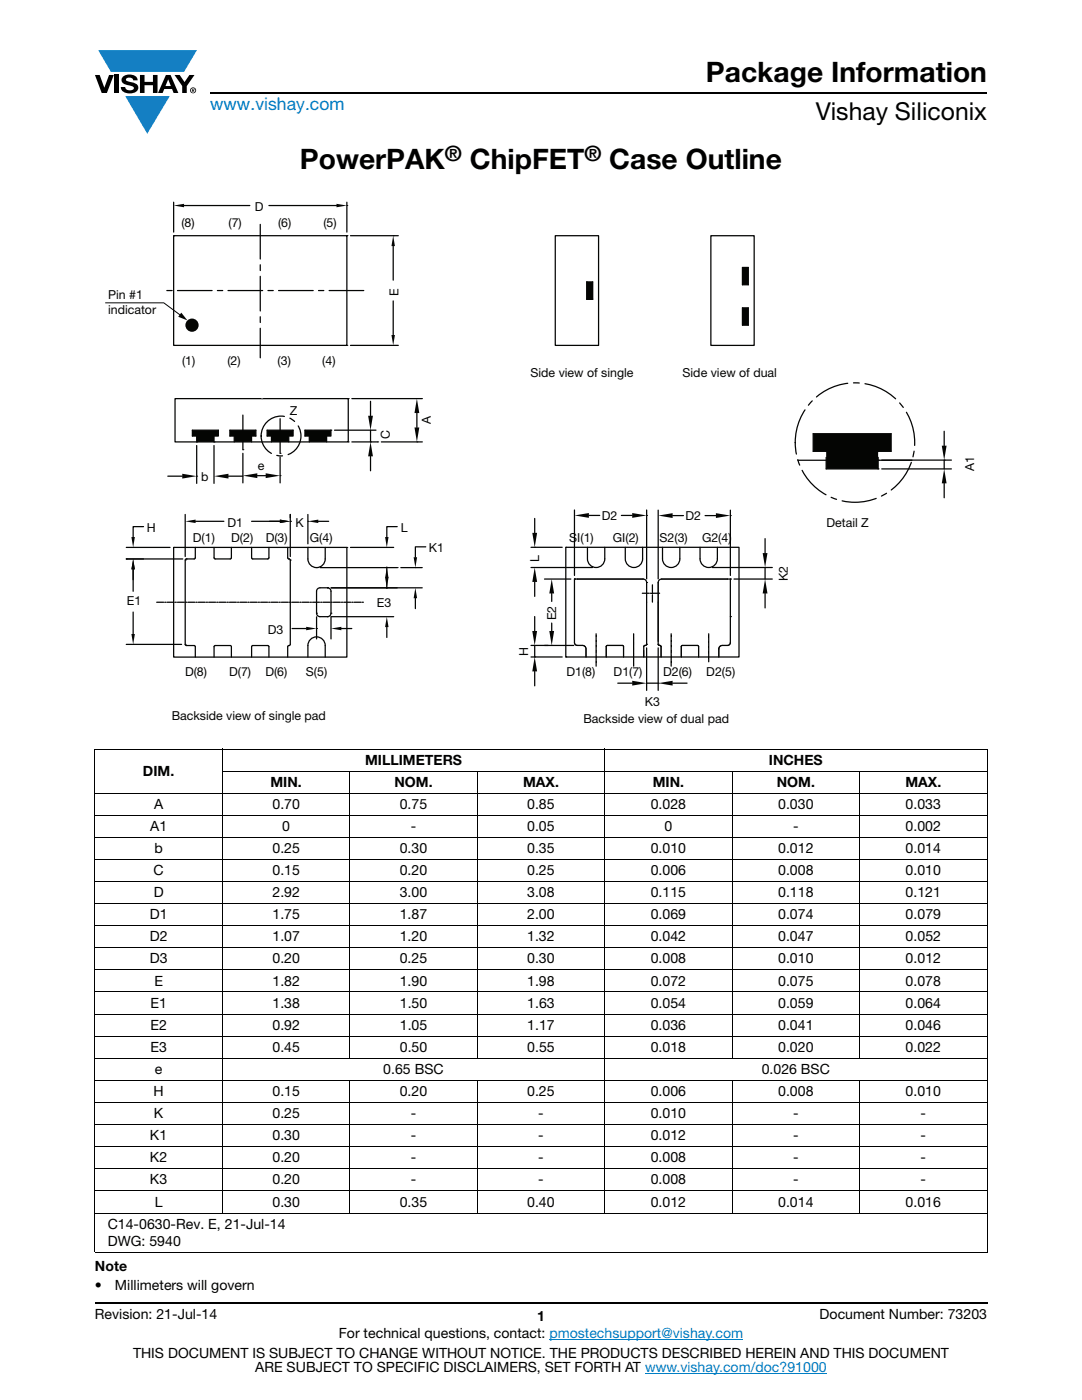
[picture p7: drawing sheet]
<svg xmlns="http://www.w3.org/2000/svg" width="216mm" height="279mm" viewBox="0 0 216 279" stroke-linecap="round" stroke-linejoin="round" font-family="sans-serif">
<g fill="#147fc3">
<path d="M19.6 10h19.7l-2.6 4.3h-1.1h-13.5z"/>
<path d="M25 19.2h8.9l-4.5 7.5z"/>
</g>
<g fill="#000">
<path d="M18.9 15h1l.9 2.5 1-2.5h.9l-1.4 3.6h-1zM22.9 15h.9v3.6h-.9zM24.6 15.3a2.1 2.1 0 0 1 2.8 .3l.1 .4h-.9a.79 .79 0 0 0-.7-.5 .79 .79 0 0 0-.8 .4l.3 .3 1 .2a1.08 1.08 0 0 1 1.2 1 1.08 1.08 0 0 1-1.1 1.2 1.73 1.73 0 0 1-2.4-1.2h.9a.96 .96 0 0 0 .8 .6 .96 .96 0 0 0 .9-.4 1.31 1.31 0 0 0-1.2-.6 1.03 1.03 0 0 1-1.1-.6 1.03 1.03 0 0 1 .2-1.1zM27.9 15h.9v1.3h1.7v-1.3h.9v3.6h-.9v-1.6h-1.7v1.6h-.9zM34.8 15h1.1l.9 1.4 1-1.4h1l-1.5 2.2v1.4h-.9v-1.4z"/>
<path d="M33.6 15.9l.5 1.3h-1.1zM33.1 15l-1.6 3.6h1l.3-.8h1.5l.3 .8h1l-1.6-3.6z"/>
<path d="M38.4 17.8h.2v.2h-.2zM38.3 17.7v.7h.1v-.3l.4 .3-.2-.3 .2-.2-.1-.2z"/>
<path d="M38.1 18a.46 .46 0 0 1 .9 0 .46 .46 0 0 1-.9 0zM37.9 18a.6 .6 0 0 0 1.2 0 .6 .6 0 0 0-1.2 0z"/>
</g>
<path d="M42 18.6h155M18.9 260h178.1" fill="none" stroke="#000" stroke-width=".36"/>
<path d="M109.6 267.3h38.7M128.7 274h36.3" fill="none" stroke="#007ec4" stroke-width=".2"/>
<g fill="none" stroke="#000" stroke-width=".2">
<path d="M18.9 149.5h178.1M18.9 158.3h178.1M18.9 149.6v8.6M18.9 158.4v91.5M44.3 153.9h152.7M44.4 149.4v92.8M69.8 153.8v57.5M95.2 153.8v57.5M120.7 149.4v92.8M146.1 153.8v57.5M171.5 153.8v57.5M197 149.6v8.6"/>
<path d="M197 158.4v91.5M18.9 162.7h178.1M18.9 167.1h178.1M18.9 171.5h178.1M18.9 175.9h178.1M18.9 180.3h178.1M18.9 184.7h178.1M18.9 189.2h178.1M18.9 193.6h178.1M18.9 198h178.1M18.9 202.4h178.1M18.9 206.8h178.1"/>
<path d="M18.9 211.2h178.1M18.9 215.6h178.1M69.8 215.5v26.7M95.2 215.5v26.7M146.1 215.5v26.7M171.5 215.5v26.7M18.9 220h178.1M18.9 224.4h178.1M18.9 228.9h178.1M18.9 233.3h178.1M18.9 237.7h178.1M18.9 242.1h178.1"/>
<path d="M18.9 250h178.1"/>
</g>
<path d="M21 40h173.9v104.8h-173.9z" fill="#fff"/>
<g fill="none" stroke="#040503" stroke-width=".25">
<path d="M34.7 47h34.5v21.9h-34.5zM110.8 47h8.6v21.9h-8.6zM117.1 56.3h1.2v3.4h-1.2zM34.7 109.2h34.5v21.9h-34.5zM39 109.2l-.1 2.3h-1.7l-.2 .3v16.8l.2 .2 1.7 .1 .1 2.2M42.7 109.2v2.1l.2 .2h3.2l.1-2.3M50.2 109.2v2.1l.2 .2h3.2l.1-2.3M57.4 109.2v2.1l.5 .5v16.8l-.5 .5v2M61.4 109.2v2.3a1.73 1.73 0 0 0 1.8 1.8 1.73 1.73 0 0 0 1.7-1.8v-2.3M63.4 117.5l.5-.2h1.5a.69 .69 0 0 1 .6 .7v4.4a.69 .69 0 0 1-.6 .7h-1.5a.69 .69 0 0 1-.7-.7v-4.4zM42.7 131.1v-2l.2-.3 3.2 .1 .1 2.2M50.2 131.1v-2l.2-.3 3.2 .1 .1 2.2"/>
<path d="M61.4 131.1v-2.3a1.73 1.73 0 0 1 1.8-1.7 1.73 1.73 0 0 1 1.7 1.7v2.3"/>
</g>
<path d="M31.3 120.2h41.3" fill="none" stroke="#040503" stroke-width=".25" stroke-dasharray="1.4 .2 .2 .2"/>
<path d="M72.6 58h-39.9" fill="none" stroke="#040503" stroke-width=".25" stroke-dasharray="6.9 1.1 1.1 1.1"/>
<path d="M51.9 44.8v26.6" fill="none" stroke="#040503" stroke-width=".25" stroke-dasharray="6.9 1.2 1.2 1.2"/>
<path d="M117.1 56.3h1.2v3.4h-1.2z" fill="#040503"/>
<path d="M34.7 40.4v5.9M36.7 41h13.2M53.7 41h13.4M69.2 40.4v5.9" fill="none" stroke="#040503" stroke-width=".25"/>
<g fill="#040503">
<path d="M34.7 41l2-.3v.7z"/>
<path d="M67.1 40.7l2.1 .3-2.1 .4z"/>
</g>
<path d="M34.7 47h.1M69.2 47h.1M69.2 41h.1" fill="none" stroke="#040503" stroke-width=".2"/>
<path d="M69.9 47h9.6M78.5 49.1v6.8M69.9 68.9h9.6M78.5 60.1v6.8" fill="none" stroke="#040503" stroke-width=".25"/>
<g fill="#040503">
<path d="M78.1 66.9h.7l-.3 2z"/>
<path d="M78.5 47l.3 2.1h-.7z"/>
</g>
<path d="M69.2 47h.1M78.5 47h.1M69.2 68.9h.1" fill="none" stroke="#040503" stroke-width=".2"/>
<path d="M25.2 111.6h11.3M25.2 109.2h8.7M26.6 113.6v2.1M28.6 105.1h-2v2.1" fill="none" stroke="#040503" stroke-width=".25"/>
<g fill="#040503">
<path d="M26.6 111.6l.3 2h-.7z"/>
<path d="M26.2 107.2h.7l-.3 2z"/>
</g>
<path d="M26.6 109.2h.1M34.7 109.2h.1M37.2 111.6h.1" fill="none" stroke="#040503" stroke-width=".2"/>
<path d="M25.2 111.6h3.4M26.6 113.6v4.4M25.2 128.6h11M26.6 122.2v4.3" fill="none" stroke="#040503" stroke-width=".25"/>
<g fill="#040503">
<path d="M26.6 111.6l.3 2h-.7z"/>
<path d="M26.2 126.5h.7l-.3 2.1z"/>
</g>
<path d="M25.2 111.6h.1M26.6 128.6h.1M37 128.6h.1" fill="none" stroke="#040503" stroke-width=".2"/>
<path d="M37 102.7v8.4M39 104h5.7M50.2 104h5.6M57.9 102.7v8.4" fill="none" stroke="#040503" stroke-width=".25"/>
<g fill="#040503">
<path d="M37 104l2-.3v.7z"/>
<path d="M55.8 103.7l2.1 .3-2.1 .4z"/>
</g>
<path d="M37 111.8h.1M57.9 111.8h.1M57.9 104h.1" fill="none" stroke="#040503" stroke-width=".2"/>
<path d="M53.8 104h2M57.9 102.7v.6M61.4 102.7v5.8M63.5 104h2.1" fill="none" stroke="#040503" stroke-width=".25"/>
<g fill="#040503">
<path d="M55.8 103.7l2.1 .3-2.1 .4z"/>
<path d="M61.4 104l2.1-.3v.7z"/>
</g>
<path d="M57.9 104h.1M61.4 109.2h.1M61.4 104h.1" fill="none" stroke="#040503" stroke-width=".2"/>
<path d="M63.9 113.3h15.4M69.9 109.2h8.7M77.2 115.4v2M79.3 105.1h-2.1v2.1" fill="none" stroke="#040503" stroke-width=".25"/>
<g fill="#040503">
<path d="M77.2 113.3l.3 2.1h-.7z"/>
<path d="M76.8 107.2h.7l-.3 2z"/>
</g>
<path d="M63.2 113.3h.1M69.2 109.2h.1M77.2 109.2h.1" fill="none" stroke="#040503" stroke-width=".2"/>
<path d="M66.1 117.3h18.2M80 113.3h4.3M82.9 119.4v2.1M85 109.1h-2.1v2.1" fill="none" stroke="#040503" stroke-width=".25"/>
<g fill="#040503">
<path d="M82.9 117.3l.3 2.1h-.7z"/>
<path d="M82.5 111.2h.7l-.3 2.1z"/>
</g>
<path d="M65.4 117.3h.1M79.3 113.3h.1M82.9 113.3h.1" fill="none" stroke="#040503" stroke-width=".2"/>
<path d="M66.1 117.3h13.2M77.2 113.2v2M66.1 123.1h12.5M77.2 125.1v2.1" fill="none" stroke="#040503" stroke-width=".25"/>
<g fill="#040503">
<path d="M77.2 123.1l.3 2h-.7z"/>
<path d="M76.8 115.2h.7l-.3 2.1z"/>
</g>
<path d="M65.4 117.3h.1M77.2 117.3h.1M65.4 123.1h.1" fill="none" stroke="#040503" stroke-width=".2"/>
<path d="M58.3 125.4h2.8M63.2 123.1v4.4M66 123.1v4.4M68.1 125.4h2.1" fill="none" stroke="#040503" stroke-width=".25"/>
<g fill="#040503">
<path d="M66 125.4l2.1-.3v.7z"/>
<path d="M61.1 125.1l2.1 .3-2.1 .4z"/>
</g>
<path d="M115.2 115.6h13.1M131.3 116.3v3.9M132 115.6h13.2M63.2 122.4h.1M63.2 125.4h.1M66 122.4h.1M121 131.1v-2.1l.2-.2 3.2 .1v2.2M128.5 129.8v1.3M129 128.6l-.5 .4M131.3 128.6l.6 .4v2.1M135.9 131.1v-2.1l.3-.2 3.1 .1 .1 2.2M145.7 128.2a.58 .58 0 0 1-.5 .6h-1.1a.69 .69 0 0 0-.7 .7v1.6" fill="none" stroke="#040503" stroke-width=".2"/>
<g fill="none" stroke="#040503" stroke-width=".25">
<path d="M34.9 79.6h34.6v8.6h-34.6zM39.2 87h-.8v-1.1h5.2v1.1h-.9M51.1 85.9h-5.2v1.1h.8M51.1 85.9v1.1h-.9M54.2 87h-.9v-1.1h5.2v1.1h-.9M61.7 87h-.8v-1.1h5.1v1.1h-.8M112.9 109.2h34.6v21.9h-34.6zM115.2 115.6h13.1a.69 .69 0 0 1 .7 .7v12.3l-.5 .4v2.1M117.2 109.2v2.3a1.73 1.73 0 0 0 1.7 1.8 1.73 1.73 0 0 0 1.8-1.8v-2.3M124.8 109.2v2.3a1.73 1.73 0 0 0 1.7 1.8 1.73 1.73 0 0 0 1.7-1.8v-2.3M132.2 109.2v2.3a1.73 1.73 0 0 0 1.7 1.8 1.73 1.73 0 0 0 1.8-1.8v-2.3M139.7 109.2v2.3a1.73 1.73 0 0 0 1.7 1.8 1.73 1.73 0 0 0 1.7-1.8"/>
<path d="M143.1 109.2v2.3M121 131.1v-2.2l3.2-.1 .2 .2v2.1M131.9 131.1v-2.1l-.6-.4v-12.3a.69 .69 0 0 1 .7-.7h13.7v12.6a.57 .57 0 0 1-.5 .6h-1.1a.69 .69 0 0 0-.7 .7v1.6M135.9 131.1v-2.1l.3-.2 3.1 .1 .1 2.2M145.7 123.1h.1"/>
</g>
<path d="M118.9 133v-6.5M126.4 133v-6.5M133.9 133v-6.5M141.4 132.1v-5.6" fill="none" stroke="#040503" stroke-width=".25" stroke-dasharray=".7 .1 .1 .1"/>
<path d="M131.6 118.4h-3.4M130.2 120.2v-3.5" fill="none" stroke="#040503" stroke-width=".25" stroke-dasharray="1.4 .2 .2 .2"/>
<path d="M39.2 88.2v-1.2M42.7 88.2v-1.2M46.7 88.2v-1.2M50.2 88.2v-1.2M54.2 88.2v-1.2M57.6 88.2v-1.2M61.7 88.2v-1.2M65.2 88.2v-1.2" fill="none" stroke="#040503" stroke-width=".25" stroke-dasharray="2.3 1.2"/>
<path d="M60.9 85.9v1.1h.8v1.2h3.5v-1.2h.8v-1.1zM53.3 85.9v1.1h.9v1.2h3.4v-1.2h.9v-1.1zM45.9 85.9v1.1h.8v1.2h3.5v-1.2h.9v-1.1zM38.4 85.9v1.1h.8v1.2h3.5v-1.2h.9v-1.1z" fill-rule="evenodd" fill="#040503"/>
<path d="M141.8 47h8.7v21.9h-8.7zM148.1 53.4h1.2v3.4h-1.2zM148.1 61.4h1.2v3.5h-1.2zM115.2 115.6h-.6v12.6a.58 .58 0 0 0 .6 .6h1a.69 .69 0 0 1 .7 .7v1.6" fill="none" stroke="#040503" stroke-width=".25"/>
<path d="M114.6 128.2a.58 .58 0 0 0 .6 .6h1a.69 .69 0 0 1 .7 .7v1.6" fill="none" stroke="#040503" stroke-width=".2"/>
<path d="M148.1 61.4v3.5h1.2v-3.5zM148.1 53.4v3.4h1.2v-3.4z" fill-rule="evenodd" fill="#040503"/>
<path d="M52.2 79.6h.1" fill="none" stroke="#ee1f23" stroke-width=".25" stroke-dasharray="6.9 1.2 1.2 1.2"/>
<g fill="none" stroke="#040503" stroke-width=".25" stroke-dasharray="6.9 1.2 1.2 1.2">
<circle cx="56.1" cy="87" r="4"/>
<circle cx="170.6" cy="88.3" r="11.9"/>
</g>
<path d="M159.2 91.9h22.8M164.9 93.6h10.3M164.9 90.1h-2.6v-3.5h15.5v3.5h-2.6" fill="none" stroke="#040503" stroke-width=".25"/>
<path d="M164.9 93.6v-3.5M175.2 93.6v-3.5" fill="none" stroke="#040503" stroke-width=".25" stroke-dasharray="2.3 1.2"/>
<path d="M162.3 86.6v3.5h2.6v1.8h10.3v-1.8h2.6v-3.5zM164.9 91.9v1.7h10.3v-1.7z" fill-rule="evenodd" fill="#040503"/>
<path d="M66.8 85.9h8.2M70.2 88.2h5.2M73.9 80.1v2.9M73.9 91.1v2.9M73.9 85.9v2.3" fill="none" stroke="#040503" stroke-width=".25"/>
<g fill="#040503">
<path d="M73.5 83h.9l-.5 2.9z"/>
<path d="M73.9 88.2l.5 2.9h-.9z"/>
</g>
<path d="M66 85.9h.1M69.5 88.2h.1M73.9 88.2h.1" fill="none" stroke="#040503" stroke-width=".2"/>
<path d="M70.2 79.6h14.1M76.1 88.2h8.2M83.2 82.4v2.9" fill="none" stroke="#040503" stroke-width=".25"/>
<g fill="#040503">
<path d="M83.2 79.6l.5 2.8h-1z"/>
<path d="M82.7 85.3h1l-.5 2.9z"/>
</g>
<path d="M69.5 79.6h.1M75.4 88.2h.1M83.2 88.2h.1" fill="none" stroke="#040503" stroke-width=".2"/>
<path d="M33.5 95h2.9M39.2 88.9v7.6M42.7 88.9v7.6M45.6 95h2.9" fill="none" stroke="#040503" stroke-width=".25"/>
<g fill="#040503">
<path d="M42.7 95l2.9-.5v1z"/>
<path d="M36.4 94.5l2.8 .5-2.8 .5z"/>
</g>
<path d="M39.2 88.2h.1M39.2 95h.1M42.7 88.2h.1" fill="none" stroke="#040503" stroke-width=".2"/>
<path d="M48.5 89.8v-7.4M55.9 90.5v-8" fill="none" stroke="#040503" stroke-width=".25" stroke-dasharray="6.9 1.2 1.2 1.2"/>
<path d="M48.5 90.5v5.9M51.3 94.9h1.7M55.9 91.2v5.2" fill="none" stroke="#040503" stroke-width=".25"/>
<g fill="#040503">
<path d="M48.5 94.9l2.8-.4v.9z"/>
<path d="M53 94.5l2.9 .4-2.9 .5z"/>
</g>
<path d="M48.5 89.8h.1M55.9 90.5h.1M55.9 94.9h.1" fill="none" stroke="#040503" stroke-width=".2"/>
<path d="M175.9 93.6h13.9M175.9 91.8h13.9M188.4 86.1v2.8M188.4 96.5v2.8M188.4 91.8v1.8" fill="none" stroke="#040503" stroke-width=".25"/>
<g fill="#040503">
<path d="M188.4 93.6l.5 2.9h-1z"/>
<path d="M187.9 88.9h1l-.5 2.9z"/>
</g>
<path d="M175.2 93.6h.1M175.2 91.8h.1M188.4 91.8h.1" fill="none" stroke="#040503" stroke-width=".2"/>
<path d="M114.6 101.8v13M117.5 102.9h2.2M124 102.9h2.1M129 101.8v13.7" fill="none" stroke="#040503" stroke-width=".25"/>
<g fill="#040503">
<path d="M114.6 102.9l2.9-.5v.9z"/>
<path d="M126.1 102.4l2.9 .5-2.9 .4z"/>
</g>
<path d="M114.6 115.6h.1M129 116.3h.1M129 102.9h.1" fill="none" stroke="#040503" stroke-width=".2"/>
<path d="M131.3 101.8v13.7M134.2 102.9h2.2M140.7 102.9h2.2M145.7 101.8v13" fill="none" stroke="#040503" stroke-width=".25"/>
<g fill="#040503">
<path d="M131.3 102.9l2.9-.5v1z"/>
<path d="M142.9 102.4l2.8 .5-2.8 .5z"/>
</g>
<path d="M145.7 115.6h.1M145.7 102.9h.1" fill="none" stroke="#040503" stroke-width=".2"/>
<path d="M123.3 136.3h2.8M129 129.3v8.5M129 136.3h2.3M131.3 129.3v8.5M134.2 136.3h2.9" fill="none" stroke="#040503" stroke-width=".25"/>
<g fill="#040503">
<path d="M126.1 135.9l2.9 .4-2.9 .5z"/>
<path d="M131.3 136.3l2.9-.4v.9z"/>
</g>
<path d="M129 128.6h.1M131.3 128.6h.1M131.3 136.3h.1" fill="none" stroke="#040503" stroke-width=".2"/>
<path d="M106 109.2h6.2M106 113.3h12.2M106.7 103.5v2.8M106.7 116.1v2.9" fill="none" stroke="#040503" stroke-width=".25"/>
<g fill="#040503">
<path d="M106.7 113.3l.5 2.8h-1z"/>
<path d="M106.2 106.3h1l-.5 2.9z"/>
</g>
<path d="M106.7 109.2h.1M112.9 109.2h.1M118.9 113.3h.1" fill="none" stroke="#040503" stroke-width=".2"/>
<path d="M108.6 115.6h5.3M110.1 118.4v1.6M108.6 128.8h5.9M110.1 124.3v1.6" fill="none" stroke="#040503" stroke-width=".25"/>
<g fill="#040503">
<path d="M110.1 115.6l.5 2.8h-1z"/>
<path d="M109.6 125.9h1l-.5 2.9z"/>
</g>
<path d="M114.6 115.6h.1M110.1 128.8h.1M115.2 128.8h.1" fill="none" stroke="#040503" stroke-width=".2"/>
<path d="M106 131.1h6.2M106 128.8h3.4M106.7 123v2.9M106.7 134v2.9M106.7 128.8v2.3" fill="none" stroke="#040503" stroke-width=".25"/>
<g fill="#040503">
<path d="M106.2 125.9h1l-.5 2.9z"/>
<path d="M106.7 131.1l.5 2.9h-1z"/>
</g>
<path d="M106.7 131.1h.1M110.1 128.8h.1M112.9 131.1h.1" fill="none" stroke="#040503" stroke-width=".2"/>
<path d="M142.1 113.3h12M146.5 115.6h7.6M152.7 113.3v2.3M152.7 107.5v2.9M152.7 118.4v2.9" fill="none" stroke="#040503" stroke-width=".25"/>
<g fill="#040503">
<path d="M152.7 115.6l.4 2.8h-.9z"/>
<path d="M152.2 110.4h.9l-.4 2.9z"/>
</g>
<path d="M141.4 113.3h.1M145.7 115.6h.1M152.7 113.3h.1" fill="none" stroke="#040503" stroke-width=".2"/>
<circle cx="38.3" cy="64.9" r="1.32" fill="#040503"/>
<path d="M21 60.4h11.7l3.4 2.6" fill="none" stroke="#040503" stroke-width=".2"/>
<path d="M36.2 62.4l1.2 1.5-1.8-.7z" fill="#040503"/>
<g font-size="5.6">
<text x="140.9" y="16.4">Package Information</text>
<text x="59.9" y="33.8">PowerPAK</text>
<text x="93.7" y="33.8">ChipFET</text>
<text x="121.6" y="33.8">Case Outline</text>
</g>
<text font-size="4.9" x="162.8" y="24">Vishay Siliconix</text>
<g font-size="4.2">
<text x="88.8" y="32.1">®</text>
<text x="116.6" y="32.1">®</text>
</g>
<text font-size="3.5" fill="#007ec4" x="42" y="21.9">www.vishay.com</text>
<g font-size="2.8">
<text x="28.5" y="154.8">DIM.</text>
<text x="72.8" y="152.6">MILLIMETERS</text>
<text x="153.4" y="152.6">INCHES</text>
<text x="30.8" y="161.4">A</text>
<text x="54" y="157">MIN.</text>
<text x="54.4" y="161.4">0.70</text>
<text x="78.7" y="157">NOM.</text>
<text x="79.8" y="161.4">0.75</text>
<text x="104.4" y="157">MAX.</text>
<text x="105.2" y="161.4">0.85</text>
<text x="129.9" y="161.4">0.028</text>
<text x="130.2" y="157">MIN.</text>
<text x="155" y="157">NOM.</text>
<text x="155.3" y="161.4">0.030</text>
<text x="180.7" y="157">MAX.</text>
<text x="180.7" y="161.4">0.033</text>
<text x="30" y="165.8">A1</text>
<text x="56.3" y="165.8">0</text>
<text x="82" y="165.8">-</text>
<text x="105.2" y="165.8">0.05</text>
<text x="132.6" y="165.8">0</text>
<text x="158.3" y="165.8">-</text>
<text x="180.7" y="165.8">0.002</text>
<text x="30.8" y="170.2">b</text>
<text x="54.4" y="170.2">0.25</text>
<text x="79.8" y="170.2">0.30</text>
<text x="105.2" y="170.2">0.35</text>
<text x="129.9" y="170.2">0.010</text>
<text x="155.3" y="170.2">0.012</text>
<text x="180.7" y="170.2">0.014</text>
<text x="30.6" y="174.6">C</text>
<text x="30.7" y="179">D</text>
<text x="54.4" y="179">2.92</text>
<text x="54.4" y="174.6">0.15</text>
<text x="79.8" y="179">3.00</text>
<text x="79.8" y="174.6">0.20</text>
<text x="105.2" y="179">3.08</text>
<text x="105.2" y="174.6">0.25</text>
<text x="129.9" y="179">0.115</text>
<text x="129.9" y="174.6">0.006</text>
<text x="155.3" y="179">0.118</text>
<text x="155.3" y="174.6">0.008</text>
<text x="180.7" y="179">0.121</text>
<text x="180.7" y="174.6">0.010</text>
<text x="29.9" y="183.5">D1</text>
<text x="54.4" y="183.5">1.75</text>
<text x="79.8" y="183.5">1.87</text>
<text x="105.2" y="183.5">2.00</text>
<text x="129.9" y="183.5">0.069</text>
<text x="155.3" y="183.5">0.074</text>
<text x="180.7" y="183.5">0.079</text>
<text x="29.9" y="187.9">D2</text>
<text x="54.4" y="187.9">1.07</text>
<text x="79.8" y="187.9">1.20</text>
<text x="105.2" y="187.9">1.32</text>
<text x="129.9" y="187.9">0.042</text>
<text x="155.3" y="187.9">0.047</text>
<text x="180.7" y="187.9">0.052</text>
<text x="29.9" y="192.3">D3</text>
<text x="30.8" y="196.7">E</text>
<text x="54.4" y="192.3">0.20</text>
<text x="54.4" y="196.7">1.82</text>
<text x="79.8" y="192.3">0.25</text>
<text x="79.8" y="196.7">1.90</text>
<text x="105.2" y="192.3">0.30</text>
<text x="105.2" y="196.7">1.98</text>
<text x="129.9" y="192.3">0.008</text>
<text x="129.9" y="196.7">0.072</text>
<text x="155.3" y="196.7">0.075</text>
<text x="155.3" y="192.3">0.010</text>
<text x="180.7" y="196.7">0.078</text>
<text x="180.7" y="192.3">0.012</text>
<text x="30" y="201.1">E1</text>
<text x="54.4" y="201.1">1.38</text>
<text x="79.8" y="201.1">1.50</text>
<text x="105.2" y="201.1">1.63</text>
<text x="129.9" y="201.1">0.054</text>
<text x="155.3" y="201.1">0.059</text>
<text x="180.7" y="201.1">0.064</text>
<text x="30" y="205.5">E2</text>
<text x="30" y="209.9">E3</text>
<text x="54.4" y="205.5">0.92</text>
<text x="54.4" y="209.9">0.45</text>
<text x="79.8" y="205.5">1.05</text>
<text x="79.8" y="209.9">0.50</text>
<text x="105.2" y="205.5">1.17</text>
<text x="105.2" y="209.9">0.55</text>
<text x="129.9" y="205.5">0.036</text>
<text x="129.9" y="209.9">0.018</text>
<text x="155.3" y="205.5">0.041</text>
<text x="155.3" y="209.9">0.020</text>
<text x="180.7" y="205.5">0.046</text>
<text x="180.7" y="209.9">0.022</text>
<text x="30.9" y="214.3">e</text>
<text x="76.5" y="214.3">0.65 BSC</text>
<text x="152" y="214.3">0.026 BSC</text>
<text x="30.6" y="218.7">H</text>
<text x="54.4" y="218.7">0.15</text>
<text x="79.8" y="218.7">0.20</text>
<text x="105.2" y="218.7">0.25</text>
<text x="129.9" y="218.7">0.006</text>
<text x="155.3" y="218.7">0.008</text>
<text x="180.7" y="218.7">0.010</text>
<text x="29.9" y="227.6">K1</text>
<text x="30.7" y="223.1">K</text>
<text x="54.4" y="227.6">0.30</text>
<text x="54.4" y="223.1">0.25</text>
<text x="82" y="227.6">-</text>
<text x="82" y="223.1">-</text>
<text x="107.4" y="227.6">-</text>
<text x="107.4" y="223.1">-</text>
<text x="129.9" y="227.6">0.012</text>
<text x="129.9" y="223.1">0.010</text>
<text x="158.3" y="223.1">-</text>
<text x="158.3" y="227.6">-</text>
<text x="183.7" y="223.1">-</text>
<text x="183.7" y="227.6">-</text>
<text x="29.9" y="232">K2</text>
<text x="54.4" y="232">0.20</text>
<text x="82" y="232">-</text>
<text x="107.4" y="232">-</text>
<text x="129.9" y="232">0.008</text>
<text x="158.3" y="232">-</text>
<text x="183.7" y="232">-</text>
<text x="29.9" y="236.4">K3</text>
<text x="54.4" y="236.4">0.20</text>
<text x="82" y="236.4">-</text>
<text x="107.4" y="236.4">-</text>
<text x="129.9" y="236.4">0.008</text>
<text x="158.3" y="236.4">-</text>
<text x="183.7" y="236.4">-</text>
<text x="21.5" y="245.2">C14-0630-Rev. E, 21-Jul-14</text>
<text x="30.9" y="240.8">L</text>
<text x="54.4" y="240.8">0.30</text>
<text x="79.8" y="240.8">0.35</text>
<text x="105.2" y="240.8">0.40</text>
<text x="129.9" y="240.8">0.012</text>
<text x="155.3" y="240.8">0.014</text>
<text x="180.7" y="240.8">0.016</text>
<text x="21.5" y="248.7">DWG: 5940</text>
<text x="18.9" y="253.7">Note</text>
<text x="18.9" y="257.5">•</text>
<text x="22.9" y="257.5">Millimeters will govern</text>
<text x="18.9" y="263.3">Revision: 21-Jul-14</text>
<text x="107.2" y="263.6">1</text>
<text x="163.6" y="263.3">Document Number: 73203</text>
<text x="67.6" y="267.1">For technical questions, contact: pmostechsupport@vishay.com</text>
<text x="26.5" y="271">THIS DOCUMENT IS SUBJECT TO CHANGE WITHOUT NOTICE. THE PRODUCTS DESCRIBED HEREIN AND THIS DOCUMENT</text>
<text x="50.9" y="273.8">ARE SUBJECT TO SPECIFIC DISCLAIMERS, SET FORTH AT www.vishay.com/doc?91000</text>
</g>
<g font-size="2.5" fill="#040503">
<text x="36.2" y="45.4">(8)</text>
<text x="45.6" y="45.4">(7)</text>
<text x="50.8" y="42.1">D</text>
<text x="55.5" y="45.4">(6)</text>
<text x="64.5" y="45.4">(5)</text>
<text x="21.6" y="59.7">Pin #1</text>
<text x="79.5" y="59" transform="rotate(-90 79.5 59)">E</text>
<text x="21.6" y="62.7">indicator</text>
<text x="36.3" y="72.8">(1)</text>
<text x="45.4" y="72.8">(2)</text>
<text x="55.4" y="72.8">(3)</text>
<text x="64.3" y="72.8">(4)</text>
<text x="105.9" y="75.2">Side view of single</text>
<text x="136.2" y="75.2">Side view of dual</text>
<text x="57.8" y="82.8">Z</text>
<text x="77.8" y="87.5" transform="rotate(-90 77.8 87.5)">C</text>
<text x="86" y="84.6" transform="rotate(-90 86 84.6)">A</text>
<text x="40.2" y="95.9">b</text>
<text x="51.5" y="93.7">e</text>
<text x="194.4" y="93.9" transform="rotate(-90 194.4 93.9)">A1</text>
<text x="29.3" y="106.1">H</text>
<text x="45.4" y="105.1">D1</text>
<text x="58.9" y="105.1">K</text>
<text x="80" y="106.1">L</text>
<text x="120.1" y="103.7">D2</text>
<text x="136.8" y="103.8">D2</text>
<text x="164.9" y="105.2">Detail Z</text>
<text x="38.5" y="108.2">D(1)</text>
<text x="46.1" y="108.2">D(2)</text>
<text x="53" y="108.2">D(3)</text>
<text x="61.8" y="108.2">G(4)</text>
<text x="85.6" y="110.2">K1</text>
<text x="107.6" y="112.1" transform="rotate(-90 107.6 112.1)">L</text>
<text x="113.6" y="108.2">S</text>
<text x="115.2" y="108.2">I(1)</text>
<text x="122.3" y="108.2">GI(2)</text>
<text x="131.6" y="108.2">S2(3)</text>
<text x="140.1" y="108.2">G2(4)</text>
<text x="157.2" y="116" transform="rotate(-90 157.2 116)">K2</text>
<text x="25.3" y="120.8">E1</text>
<text x="75.2" y="121.2">E3</text>
<text x="111" y="123.8" transform="rotate(-90 111 123.8)">E2</text>
<text x="53.4" y="126.5">D3</text>
<text x="105.4" y="130.9" transform="rotate(-90 105.4 130.9)">H</text>
<text x="36.9" y="134.9">D(8)</text>
<text x="45.7" y="134.9">D(7)</text>
<text x="53" y="134.9">D(6)</text>
<text x="61.1" y="134.9">S(5)</text>
<text x="113" y="134.9">D1(8)</text>
<text x="122.4" y="134.9">D1(7)</text>
<text x="132.3" y="134.9">D2(6)</text>
<text x="140.9" y="134.9">D2(5)</text>
<text x="34.3" y="143.6">Backside view of single pad</text>
<text x="128.7" y="140.9">K3</text>
<text x="116.4" y="144.2">Backside view of dual pad</text>
</g>
</svg>
